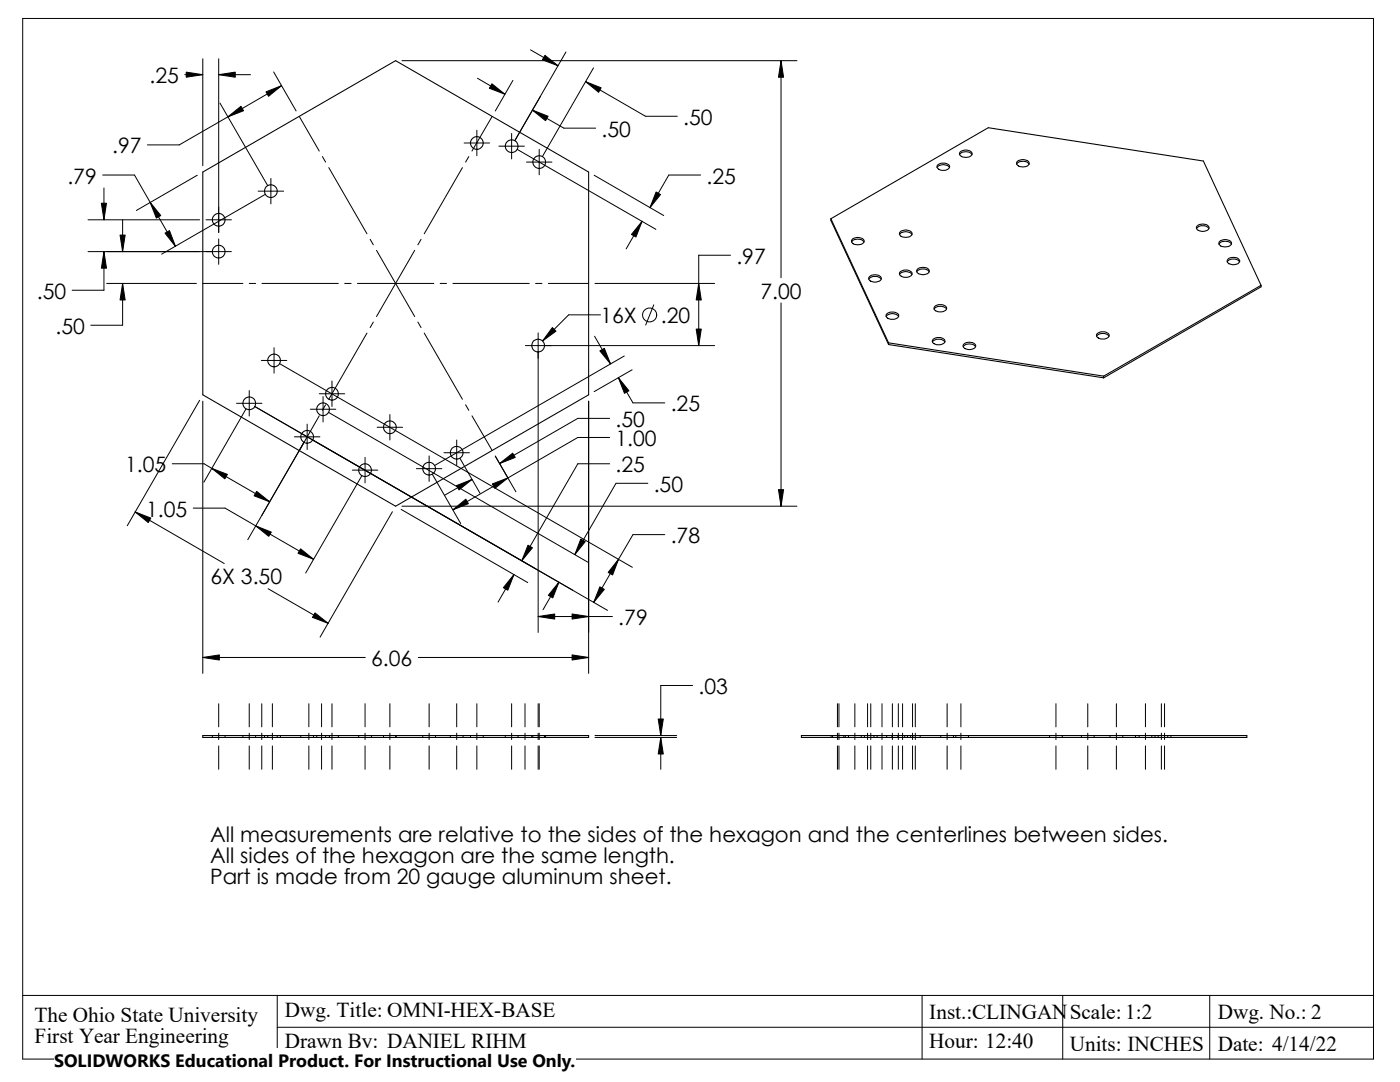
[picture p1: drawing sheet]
<svg xmlns="http://www.w3.org/2000/svg" width="279mm" height="216mm" viewBox="0 0 279 216" stroke-linecap="round" stroke-linejoin="round" font-family="sans-serif">
<g fill="none" stroke="#000" stroke-width=".2">
<path d="M4.5 3.7h269.6v207.6h-269.6zM36.9 14.9h3.6M40.5 11.7v21.4M43.6 11.7v34.7M43.6 14.9h6.4M54.6 14.4l4.5 7.7M56.2 17.1l-20.4 11.8h-6.4M80.2 12.1h78.8M95.3 15.6l5.5 3.2M102.4 16l-3.6 6.1M105.9 9.9l5.5 3.2M112.9 10.4l-10.2 17.7 5.2-8.9"/>
<path d="M116.9 16.3l11.9 6.9h6.4M118.4 13.5l-10.2 17.7M155.9 12.1v43.3M20.5 34.9h6.3l8.2 14.2M20.7 37.5v6.4M39.4 35l-12.2 7M43.9 20.6l9.5 16.4M51.5 38.1h5.1M53 38.8l-20.7 11.9M54.1 35.6v5.1M59.7 23.2l4 6.9M64.3 31.2l.7 1.1"/>
<path d="M65.6 33.4l7.6 13.3M92.3 33.4l-7.6 13.3M92.6 28.5h5.1M93.6 31.2l-.7 1.1M95.2 26v5.1M98.2 23.2l-4 6.9M99.6 29.2h5M102.1 26.6v5.1M103.2 29.8l27.7 16M105.1 32.3h5.1M106.3 22l6.2 3.6h6.4M107.6 29.8v5.1"/>
<path d="M118.6 35l13.9 8M139.8 34.9h-6.3l-3.8 6.5M17.6 50.2h28.6M17.6 43.9h22.2M20.7 50.2v7.7h-6.3M21.3 56.6h17.9M24.5 43.9v6.3M24.5 56.6v8.3h-6.4M40.5 56.6h8M41.1 43.9h5.1M43.6 47.7v5M49.7 56.6h1.3"/>
<path d="M52.3 56.6h15.2M68.8 56.6h1.3M71.3 56.6h15.3M73.9 47.8l.6 1.1M75.1 50l7.7 13.2M82.8 50l-7.7 13.2M84 47.8l-.6 1.1M87.8 56.6h1.3M90.4 56.6h15.2M106.9 56.6h1.3M109.4 56.6h8.1M118.7 56.6h23.9"/>
<path d="M128.1 44.2l-3.1 5.5M145.8 50.9h-6.4v18.1M39.8 79.9l-14.4 25M49.7 77.9v5.1M52.2 71.9h5M54.7 69.4v5.1M55.8 72.6l70.4 40.6M63.7 78.6h5.1M64.5 79.1v5.1M66.3 76v5.1M73.2 66.5l-7.6 13.2M74.5 64.3l-.6 1.1"/>
<path d="M83.4 64.3l.6 1.1M84.7 66.5l7.6 13.2M104.9 69h37.7M107.4 66.4v59.8M118.7 67.1l3.1 5.5M119.8 62.8h-6.3l-5.2 5.2M123.4 75.4l2.9 5h6.4M124.6 71l-37.9 21.9M126.2 73.8l-7.6 4.3M130.5 60.8l-1.6 4.1M155.9 60.5v40.5M34.4 92.5h6.3l13.1 7.6"/>
<path d="M40.5 80.1v54.3M47.2 80.5h5.1M49.1 81.6l-8.4 14.6M50.8 81.1l70.4 40.7M58.8 87.2h5M61.3 84.6v5.1M61.9 81.7h5.1M63.7 83l-4 6.9M65 80.8l-.7 1.1M65.6 82.3l51.9 30M70.3 93.8h5.1M72.2 94.9l-11.2 19.4"/>
<path d="M72.9 91.3v5.1M75.3 85.3h5M77.8 82.7v5.1M83.1 93.5h5.1M85.6 91v5.1M86.3 94.6l5.6 9.9M88.6 90.3h5.1M91.1 87.8v5.1M91.8 91.4l4 7M92.9 80.8l.7 1.1M94.2 83l4 6.9M94.2 95.7l-5.5 3.1"/>
<path d="M101.3 95.2l-2.5-4.2 4.2 7.1M117.5 80.1v54.3M121.7 83.5h-6.4l-15.6 9M121.7 87.3h-6.4l-24.9 14.4M121.7 92.5h-6.4l-11.2 19.4M129.3 96.4h-6.4l-8.2 14.3M27 102.2l17.7 10.2M38.6 101.4h6.3l17.7 10.2M52.2 102.9l8.5-14.6-11.3 19.4M53.5 117.5l12 6.9M78.3 102.1l-14.4 25M80.1 101.6l25.2 14.6"/>
<path d="M80.2 101h78.8M102.6 114.6l-3.2 5.5M111.5 116.2l-3.1 5.5M132.7 106.7h-6.4l-7.8 13.5M40.5 131.2h32.4M83.5 131.2h34M107.4 123h14.8M138.2 136.8h-6.3v10M42.4 146.8v.4M43.6 140.4v4.6M43.6 146.3v1.3M43.6 148.8v4.7"/>
<path d="M44.9 146.8v.4M48.5 146.8v.4M49.7 140.4v4.6M49.7 146.3v1.3M49.7 148.8v4.7M51 146.8v.4M52.2 140.4v4.6M52.2 146.3v1.3M52.2 148.8v4.7M52.8 146.8v.4M53.4 146.8v.4M54.4 140.4v4.6"/>
<path d="M54.4 146.3v1.3M54.4 148.8v4.7M55.3 146.8v.4M56 146.8v.4M60 146.8v.4M61.6 140.4v4.6M61.6 146.3v1.3M61.6 148.8v4.7M62.6 146.8v.4M63.2 146.8v.4M64.2 140.4v4.6M64.2 146.3v1.3"/>
<path d="M64.2 148.8v4.7M65 146.8v.4M65.7 146.8v.4M66.3 140.4v4.6M66.3 146.3v1.3M66.3 148.8v4.7M67.5 146.8v.4M71.6 146.8v.4M72.9 140.4v4.6M72.9 146.3v1.3M72.9 148.8v4.7M74.1 146.8v.4"/>
<path d="M76.5 146.8v.4M77.8 140.4v4.6M77.8 146.3v1.3M77.8 148.8v4.7M79.1 146.8v.4M84.4 146.8v.4M85.6 140.4v4.6M85.6 146.3v1.3M85.6 148.8v4.7M86.9 146.8v.4M89.9 146.8v.4M91.1 140.4v4.6"/>
<path d="M91.1 146.3v1.3M91.1 148.8v4.7M92.4 146.8v.4M93.9 146.8v.4M95.2 140.4v4.6M95.2 146.3v1.3M95.2 148.8v4.7M96.4 146.8v.4M100.8 146.8v.4M102.1 140.4v4.6M102.1 146.3v1.3M102.1 148.8v4.7"/>
<path d="M103.4 146.8v.4M104.8 140.4v4.6M104.8 146.3v1.3M104.8 148.8v4.7M106.1 146.8v.4M106.3 146.8v.4M107.4 140.4v4.6M107.4 146.3v1.3M107.4 148.8v4.7M107.6 140.4v4.6M107.6 146.3v1.3M107.6 148.8v4.7"/>
<path d="M108.7 146.8v.4M108.9 146.8v.4M118.7 146.8h16.3M118.7 147.2h16.3M131.9 147.2v6.3M165.9 146.8v.4M166.2 146.8v.4M167.1 140.4v4.6M167.1 146.3v1.3M167.1 148.8v4.7M167.4 140.4v4.6M167.4 146.3v1.3"/>
<path d="M167.4 148.8v4.7M168.4 146.8v.4M168.7 146.8v.4M169.3 146.8v.4M170.6 140.4v4.6M170.6 146.3v1.3M170.6 148.8v4.7M171.9 146.8v.4M172.5 146.8v.4M173.1 140.4v4.6M173.1 146.3v1.3M173.1 148.8v4.7"/>
<path d="M173.8 140.4v4.6M173.8 146.3v1.3M173.8 148.8v4.7M174.4 146.8v.4M175 146.8v.4M176 140.4v4.6M176 146.3v1.3M176 148.8v4.7M177 146.8v.4M178 146.8v.4M178.1 140.4v4.6M178.1 146.3v1.3"/>
<path d="M178.1 148.8v4.7M179.2 146.8v.4M179.3 140.4v4.6M179.3 146.3v1.3M179.3 148.8v4.7M180.1 140.4v4.6M180.1 146.3v1.3M180.1 148.8v4.7M180.6 146.8v.4M181.1 146.8v.4M181.7 146.8v.4M182.1 140.4v4.6"/>
<path d="M182.1 146.3v1.3M182.1 148.8v4.7M182.7 140.4v4.6M182.7 146.3v1.3M182.7 148.8v4.7M183.6 146.8v.4M187.7 146.8v.4M189 140.4v4.6M189 146.3v1.3M189 148.8v4.7M190.3 146.8v.4M190.8 146.8v.4"/>
<path d="M191.8 140.4v4.6M191.8 146.3v1.3M191.8 148.8v4.7M193.3 146.8v.4M209.5 146.8v.4M210.7 140.4v4.6M210.7 146.3v1.3M210.7 148.8v4.7M212 146.8v.4M215.8 146.8v.4M217.1 140.4v4.6M217.1 146.3v1.3"/>
<path d="M217.1 148.8v4.7M218.4 146.8v.4M221.5 146.8v.4M222.8 140.4v4.6M222.8 146.3v1.3M222.8 148.8v4.7M224.1 146.8v.4M227.3 146.8v.4M228.6 140.4v4.6M228.6 146.3v1.3M228.6 148.8v4.7M229.9 146.8v.4"/>
<path d="M230.5 146.8v.4M231.1 146.8v.4M231.8 140.4v4.6M231.8 146.3v1.3M231.8 148.8v4.7M232.4 140.4v4.6M232.4 146.3v1.3M232.4 148.8v4.7M233 146.8v.4M233.7 146.8v.4M4.5 198.6h269.6M55.3 198.6v12.7"/>
<path d="M184 198.6v12.7M212.1 198.6v12.7M241.4 198.6v12.7M55.3 205h218.8"/>
<circle cx="129.7" cy="62.8" r="1.4"/>
</g>
<g fill="none" stroke="#000" stroke-width=".21">
<path d="M40.5 34.3l38.5-22.2 38.5 22.2v44.5l-38.5 22.2-38.5-22.2zM187 33.4a1.57 1.57 0 0 1 2.5 0M187.2 32.9a1.55 1.55 0 0 1 2.3 .4 1.48 1.48 0 0 1-2.5 0zM191.5 30.9a1.57 1.57 0 0 1 2.5 0M191.6 30.3a1.55 1.55 0 0 1 2.4 .4 1.48 1.48 0 0 1-2.5 0zM202.9 32.8a1.61 1.61 0 0 1 2.5 0M203 32.2a1.7 1.7 0 0 1 2.4 .2v.2a1.45 1.45 0 0 1-2.2 .5 .54 .54 0 0 1-.2-.9zM165.8 43.6l11.5 24.8M165.8 43.6l31.4-18.1 43 6.6 11.5 24.8M165.8 43.6v.4l11.5 24.7M169.9 48.3a1.61 1.61 0 0 1 2.5 0M170.3 47.6a1.84 1.84 0 0 1 2.1 .3 .79 .79 0 0 1-.9 .9h-.6a.69 .69 0 0 1-.9-.3 .69 .69 0 0 1 .3-.9z"/>
<path d="M173.4 55.7a1.64 1.64 0 0 1 2.5 0M173.5 55.2a1.58 1.58 0 0 1 2.4 .3 1.44 1.44 0 0 1-2.5 0zM179.5 46.8a1.61 1.61 0 0 1 2.5 0M179.5 54.8a1.57 1.57 0 0 1 2.5 0M179.7 54.2a1.55 1.55 0 0 1 2.3 .4 1.49 1.49 0 0 1-2.5 .2zM179.8 46.1a1.84 1.84 0 0 1 2.2 .3 .79 .79 0 0 1-.9 .9h-.7a.69 .69 0 0 1-.8-.3 .69 .69 0 0 1 .2-.9zM183 54.2a1.69 1.69 0 0 1 2.5 0M183.1 53.7a1.7 1.7 0 0 1 2.3 .2l.1 .2a1.49 1.49 0 0 1-2.2 .5 .54 .54 0 0 1-.2-.9zM238.8 45.6a1.64 1.64 0 0 1 2.5 0M238.9 45.1a1.58 1.58 0 0 1 2.4 .3 1.44 1.44 0 0 1-2.5 0zM243.2 48.7a1.61 1.61 0 0 1 2.5 0M243.6 48a1.84 1.84 0 0 1 2.1 .3 .79 .79 0 0 1-.9 .9h-.6a.69 .69 0 0 1-.9-.3 .69 .69 0 0 1 .3-.9z"/>
<path d="M244.9 52.2a1.69 1.69 0 0 1 2.5 0M245.2 51.6a1.67 1.67 0 0 1 2.2 .5 1.53 1.53 0 0 1-2.5 .2v-.4zM251.7 56.9l-31.4 18.2M251.7 56.9v.3l-31.4 18.2M176.8 63.2a1.61 1.61 0 0 1 2.5 0M177 62.6a1.83 1.83 0 0 1 2.3 .2 1.11 1.11 0 0 1-1.5 .9l-.3-.1a.62 .62 0 0 1-.6-.3 .62 .62 0 0 1 .1-.7zM177.3 68.4l43 6.7M177.3 68.4v.3M177.3 68.7l43 6.7M186.1 68.2a1.64 1.64 0 0 1 2.5 0M186.2 67.7a1.55 1.55 0 0 1 2.4 .4 1.52 1.52 0 0 1-2.5 .2zM186.4 61.7a1.69 1.69 0 0 1 2.5 0"/>
<path d="M186.6 61.1a1.77 1.77 0 0 1 2.3 .2 1.12 1.12 0 0 1-1.6 .9l-.3-.1a.62 .62 0 0 1-.5-.3 .62 .62 0 0 1 .1-.7zM192.2 69.2a1.64 1.64 0 0 1 2.5 0M192.4 68.7a1.58 1.58 0 0 1 2.3 .3 1.44 1.44 0 0 1-2.5 0zM218.9 67.1a1.64 1.64 0 0 1 2.4 0M219 66.5a1.55 1.55 0 0 1 2.4 .4 1.49 1.49 0 0 1-2.5 .2zM220.3 75.1v.3M40.5 146.8h77v.4h-77zM79 146.8v.4M159.9 146.8h88.9v.4h-88.9zM182.2 146.8v.4M226.6 146.8v.4"/>
<circle cx="54.1" cy="38.1" r="1.27"/>
<circle cx="95.2" cy="28.5" r="1.27"/>
<circle cx="102.1" cy="29.2" r="1.27"/>
<circle cx="107.6" cy="32.3" r="1.27"/>
<circle cx="43.6" cy="43.9" r="1.27"/>
<circle cx="43.6" cy="50.2" r="1.27"/>
<circle cx="54.7" cy="71.9" r="1.27"/>
<circle cx="66.3" cy="78.6" r="1.27"/>
<circle cx="107.4" cy="69" r="1.27"/>
<circle cx="49.7" cy="80.5" r="1.27"/>
<circle cx="61.3" cy="87.2" r="1.27"/>
<circle cx="64.5" cy="81.7" r="1.27"/>
<circle cx="72.9" cy="93.8" r="1.27"/>
<circle cx="77.8" cy="85.3" r="1.27"/>
<circle cx="85.6" cy="93.5" r="1.27"/>
<circle cx="91.1" cy="90.3" r="1.27"/>
</g>
<g fill="#000" stroke="#000" stroke-width=".2">
<path d="M37.2 14.4l3.3 .5-3.3 .5zM43.6 14.9l3.3-.5v1zM53.1 18.3l3.1-1.2-2.6 2.1zM98.2 16.7l2.6 2.1-3.1-1.2zM108.8 11l2.6 2.1-3.2-1.2zM116.9 16.3l3.1 1.2-.5 .9zM155.9 12.1l.5 3.3h-1zM45.5 23.3l2.6-2.1 .5 .9zM106.3 22l3.1 1.2-.5 .9zM20.7 50.2l.6 3.3h-1.1zM20.2 40.6h1.1l-.6 3.3zM24.5 56.6l.5 3.3h-1z"/>
<path d="M24 46.9h1l-.5 3.3zM30 40.4l2.1 2.6-.9 .5zM32.9 46.5l.9-.5 1.2 3.1zM128.1 44.2l-1.2 3.1-.9-.5zM130.9 38.3l.9 .5-2.1 2.6zM139.4 56.6l.6 3.3h-1.1zM110.2 65.4l.8 .7-2.7 1.9zM119.7 70l.9-.5 1.2 3.1zM123.4 75.4l2.1 2.6-.9 .5zM138.9 65.7h1.1l-.6 3.3zM42.3 93.5l3.1 1.2-.5 .8zM91.1 96.9l3.1-1.2-2.6 2z"/>
<path d="M99.7 92.5l2.6-2.1 .5 .9zM98.3 96.6l3-1.2-2.5 2.1zM27 102.2l3.1 1.2-.5 .9zM51.1 104.9l3 1.3-.5 .8zM51.2 98l2.6 2.1-3.1-1.2zM60 109.5l2.6 2.1-3.1-1.2zM90.4 101.7l2.6-2.1 .5 .9zM102.6 114.6l-1.3 3.2-.8-.5zM105.4 108.8l.9 .5-2.2 2.6zM111.5 116.2l-1.2 3.1-.9-.5zM115.9 107.6l.9 .5-2.1 2.6zM123.4 111.6l-1.1 3.1-.9-.5z"/>
<path d="M155.4 97.7h1l-.5 3.3zM40.5 131.2l3.3-.5v1zM62.9 122.3l2.6 2.1-3.1-1.2zM107.4 123l3.3-.5v1zM114.2 130.7l3.3 .5-3.3 .5zM114.2 122.5l3.3 .5-3.3 .5zM119.7 117.1l.9 .5-2.1 2.6zM131.4 143.5h1l-.5 3.3zM131.9 147.2l.5 3.3h-1z"/>
</g>
<path d="M10.8 209.2h104.1v6.7h-104.1z" fill="#fff"/>
<g font-size="4.2">
<text x="29.8" y="16.6">.25</text>
<text x="120" y="27.3">.50</text>
<text x="136.3" y="24.9">.50</text>
<text x="22.4" y="30.6">.97</text>
<text x="13.5" y="36.6">.79</text>
<text x="141" y="36.6">.25</text>
<text x="147" y="52.6">.97</text>
<text x="7.4" y="59.6">.50</text>
<text x="151.8" y="59.6">7.00</text>
<text x="119.8" y="64.5">16X</text>
<text x="131.9" y="64.5">.20</text>
<text x="11.1" y="66.6">.50</text>
<text x="133.8" y="82">.25</text>
<text x="122.8" y="85.2">.50</text>
<text x="122.8" y="89">1.00</text>
<text x="25" y="94.2">1.05</text>
<text x="122.8" y="94.2">.25</text>
<text x="130.5" y="98.1">.50</text>
<text x="29.2" y="103.1">1.05</text>
<text x="133.8" y="108.4">.78</text>
<text x="42" y="116.6">6X 3.50</text>
<text x="123.4" y="124.7">.79</text>
<text x="74.1" y="132.9">6.06</text>
<text x="139.4" y="138.4">.03</text>
<text x="42" y="168.1">All measurements are relative to the sides of the hexagon and the centerlines between sides.</text>
<text x="42" y="172.3">All sides of the hexagon are the same length.</text>
<text x="42" y="176.5">Part is made from 20 gauge aluminum sheet.</text>
<text x="6.9" y="203.9">The Ohio State University</text>
<text x="56.9" y="202.9">Dwg. Title: OMNI-HEX-BASE</text>
<text x="185.5" y="203.2">Inst.:CLINGAN</text>
<text x="213.5" y="203.2">Scale: 1:2</text>
<text x="243.1" y="203.2">Dwg. No.: 2</text>
<text x="6.9" y="208.1">First Year Engineering</text>
<text x="56.9" y="209.2">Drawn By: DANIEL RIHM</text>
<text x="185.5" y="209.2">Hour: 12:40</text>
<text x="213.5" y="209.6">Units: INCHES</text>
<text x="243" y="209.6">Date: 4/14/22</text>
</g>
<text font-size="3.6" x="10.8" y="213">SOLIDWORKS Educational Product. For Instructional Use Only.</text>
</svg>
